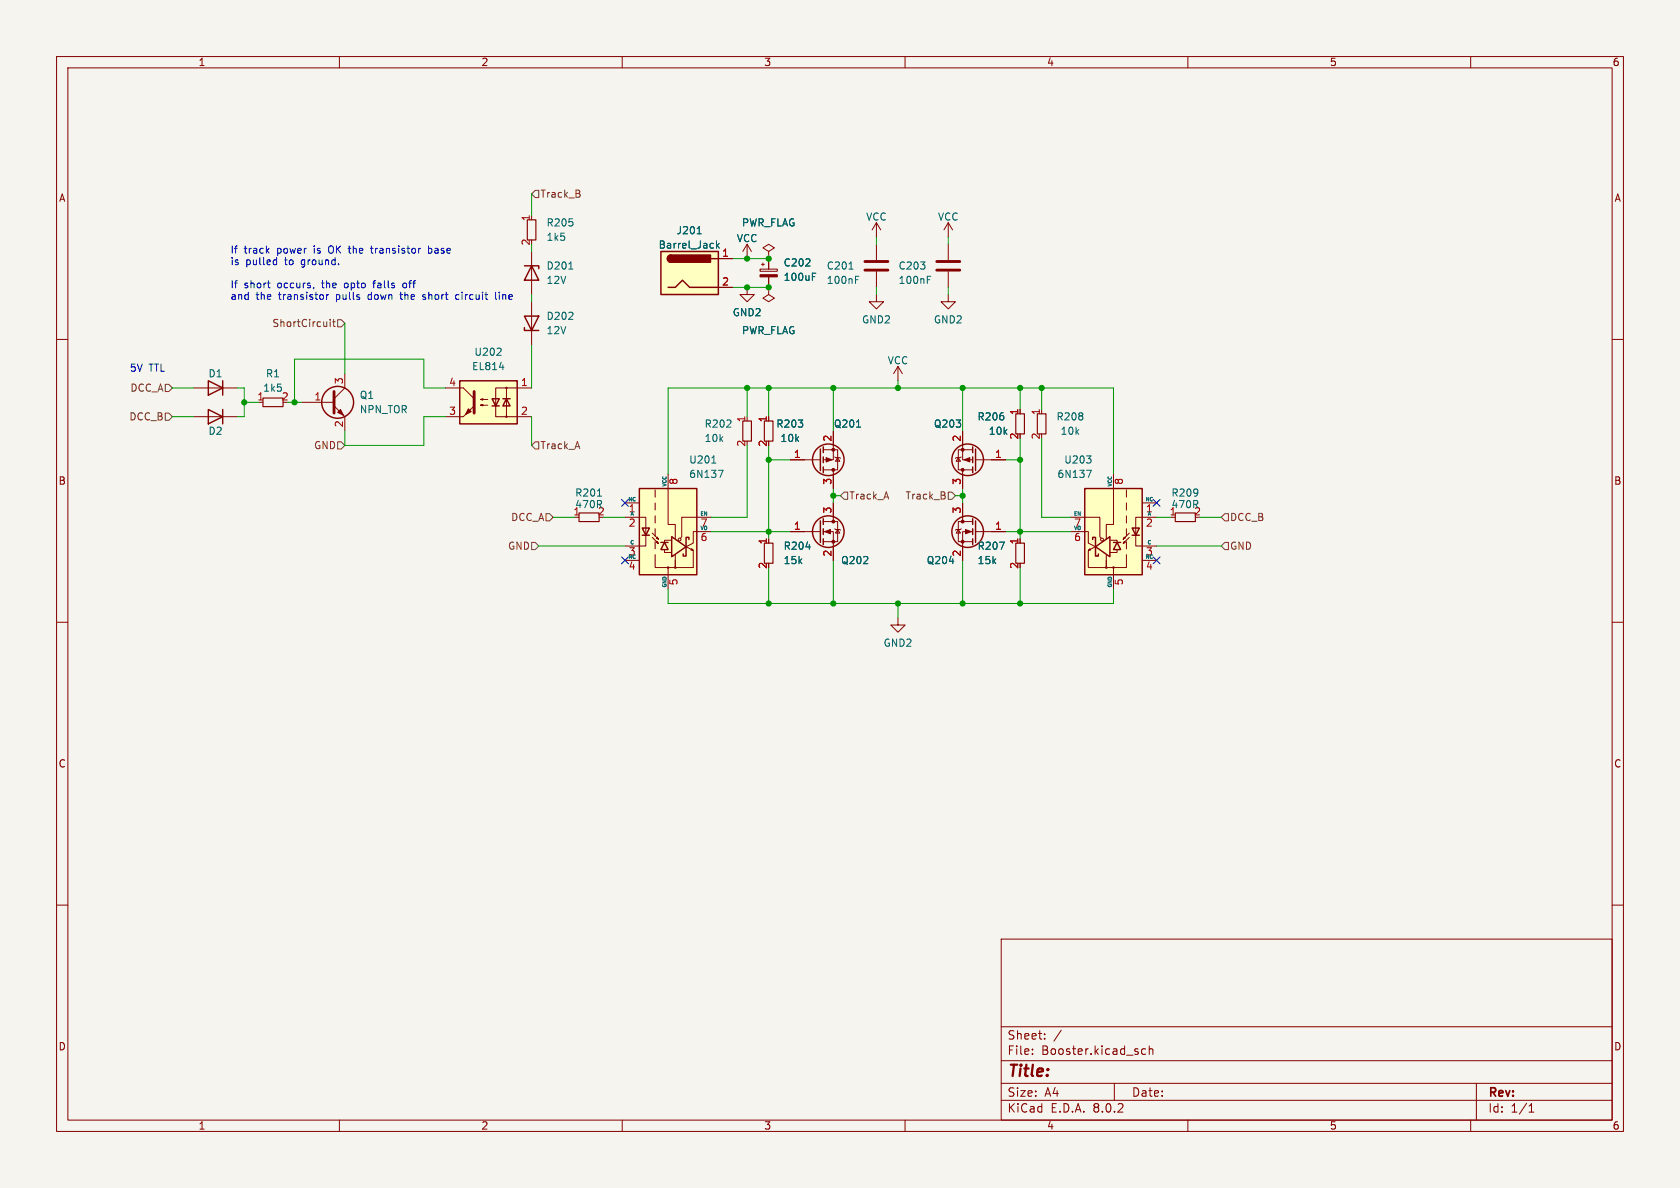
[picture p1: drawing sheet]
<svg xmlns="http://www.w3.org/2000/svg" width="297mm" height="210mm" viewBox="0 0 297 210" stroke-linecap="round" stroke-linejoin="round" font-family="sans-serif">
<path d="M0 0h297v210h-297z" fill="#f5f4ef" stroke="#f5f4ef" stroke-width=".18"/>
<g fill="none" stroke="#840000" stroke-width=".18">
<path d="M10 10h277v190h-277zM12 12h273v186h-273zM60 10v2M110 10v2M160 10v2M210 10v2M260 10v2M154.9 39.4l-.7 1.2M154.9 39.4v2.5M154.9 39.4l.8 1.2M10 60h2M94 44.5v7.6"/>
<path d="M132.1 50.8v1.3h1.2l-1.2 1.2-1.3-1.2h1.3M154.9 52.1v1.2h1.3l-1.3 1.3-1.2-1.3h1.2M154.9 43.2v2.8M154.9 48v2.8M285 60h2M10 110h2M285 110h2M10 160h2M285 160h2M177 166h108v32h-108zM60 198v2M110 198v2"/>
<path d="M160 198v2M177 194.5h108M177 191.5h108M177 187.5h108M177 181.5h108M182.5 186.3v.1M182.5 185.5v.1M184.7 183.6v.1M184.7 182.8v.1M187.6 182.1l-1.3 2M197 191.5v3M202.5 185.5l-.4-.1-.3 .3v.4l.2 .2h.5"/>
<path d="M203.2 185.5l.2-.1 .3 .1 .1 .9M203.2 184.9v1.5M210 198v2M260 198v2M261 191.5v6.5M270.3 196.6h.9M270.3 195.5l.4-.4v1.5"/>
</g>
<path d="M152.9 46.2h4.1M152.9 47.8h4.1" fill="none" stroke="#840000" stroke-width=".51"/>
<path d="M100.6 47.6h.7M150.1 47.6h.7M151.2 49.4h.5M151.2 48.8h.6" fill="none" stroke="#006464" stroke-width=".18"/>
<path d="M92.7 47h2.5v.5M94 47l1.2 2.5h-2.5z" fill="none" stroke="#840000" stroke-width=".25"/>
<path d="M113 86.4h10.2v15.2h-10.2z" fill="#ffffc2"/>
<g fill="none" stroke="#840000" stroke-width=".18">
<path d="M167.6 39.4v2.5M167.6 39.4l-.7 1.2M167.6 39.4l.8 1.2M132.1 43.2l-.8 1.3M132.1 43.2v2.5M132.1 43.2l.7 1.3M134.4 47.6h3v.4h-3zM134.6 46.7h.5M134.9 46.5v.5M135.9 44.5l1-.7-1-.6-1 .6 1 .7v1.2M135.9 45.7h.1M135.9 50.8v1.3l1 .6-1 .6-1-.6 1-.6"/>
<path d="M135.9 50.8h.1M135.9 45.7v1.9M135.9 48.9v1.9M167.6 52.1v1.2h1.3l-1.3 1.3-1.2-1.3h1.2M167.6 43.2v2.8M167.6 48v2.8M145.5 79.5h2.6v3.6h-2.6M147.3 76.2v5.1h-1.8M158.7 64.8l-.7 1.2M158.7 64.8v2.5M158.7 64.8l.8 1.2M110.5 91.4h3.7v5.1h-3.7"/>
<path d="M110.5 88.9h2.5M110.5 99.1h2.5M115.3 95l1.1 1.1-.4-.2 .2-.2 .2 .4M115.3 94.2l1.1 1.1-.4-.2 .2-.1 .2 .3M115.8 98v2.3h2.3M115.8 86.6v1.3M115.8 88.9v1.3M115.8 91.2v1.3M115.8 93.5v1.2M115.8 95.8v1.2M117.5 97.3v.4h1.2M118.1 83.8v8.9h1.3v2.6"/>
<path d="M118.6 95.5h-1.1v.4M119.4 99.1v1.2h-1.3v3.8M125.7 94h-3.1v2l-1.3 .6 1.3 .7v3h-3.2v-2.3M125.7 91.4h-5.2v3.5l-.2 .2M139.7 94h5.3M139.7 81.3h5.3M145.5 94h1.8v5.1M145.5 92.2h2.6v3.6h-2.6M147.3 83.1v3.3M147.3 88.9v3.3M147.6 80.8l.1 .1h.8l.1 .1M147.6 93.5l.1 .1h.8l.1 .1"/>
<path d="M148.1 80.9l.4 .6h-.8zM148.1 93.6l.4 .6h-.8z"/>
<circle cx="120.1" cy="95.4" r=".25"/>
</g>
<g fill="none" stroke="#840000" stroke-width=".25">
<path d="M145 79.4v3.8M145.5 79v1M113 86.4h10.2v15.2h-10.2zM113.5 93.3h1.3l-.6 1.3zM113.5 94.6h1.3M116.8 95.9h1.3M117.5 95.9l.6 1.3h-1.3zM118.7 94.9l2.6 1.7-2.6 1.8zM121.3 96.6v1.7h-.5v-.4M121.8 95.4v-.4h-.5v1.6M145 92.1v3.8M145.5 80.8v1"/>
<path d="M145.5 82.6v1M145.5 91.7v1M145.5 93.5v1M145.5 95.3v1"/>
<circle cx="146.4" cy="81.3" r="2.79"/>
<circle cx="146.4" cy="94" r="2.79"/>
</g>
<g fill="#840000" stroke="#840000" stroke-width=".18">
<path d="M122.3 97l.3 .3-.4-.1z"/>
<path d="M134.4 48.6h3v.3h-3z"/>
<path d="M146 80.9l1.1 .4-1.1 .4z"/>
<path d="M145.8 94l1-.4v.8z"/>
<circle cx="118.1" cy="100.3" r=".13"/>
<circle cx="119.4" cy="100.3" r=".13"/>
<circle cx="147.3" cy="79.5" r=".25"/>
<circle cx="147.3" cy="83.1" r=".25"/>
<circle cx="147.3" cy="95.8" r=".25"/>
<circle cx="147.3" cy="92.2" r=".25"/>
</g>
<path d="M143.6 48.9h.4M143.6 48.3h.6M163.9 49.4h.5M163.9 48.8h.6M151.4 75.5h.7M105.6 87.7h.7M125.8 81.9h.8M127 83.1h.8l-.5 1.3M142.5 96.7h.8M176.7 95.8h.8l-.5 1.3" fill="none" stroke="#006464" stroke-width=".18"/>
<path d="M93.2 38.9h1.5v3.5h-1.5zM131.3 74.4h1.5v3.6h-1.5zM135.1 74.4h1.6v3.6h-1.6zM179.6 73.2h1.5v3.5h-1.5zM183.4 73.2h1.5v3.5h-1.5zM102.4 90.7h3.5v1.5h-3.5zM135.1 96h1.6v3.6h-1.6zM179.6 96h1.5v3.6h-1.5zM207.8 90.7h3.5v1.5h-3.5z" fill="none" stroke="#840000" stroke-width=".2"/>
<path d="M165.6 46.2h4.1M165.6 47.8h4.1" fill="none" stroke="#840000" stroke-width=".51"/>
<path d="M81.3 67.3h10.1v7.6h-10.1z" fill="#ffffc2"/>
<g fill="none" stroke="#840000" stroke-width=".25">
<path d="M81.3 67.3h10.1v7.6h-10.1zM87 70.5h1.3l-.7 1.3zM87 71.8h1.3M88.9 70.5h1.3M89.5 70.5l.7 1.3h-1.3zM172 79v1M172.5 79.4v3.8M172 80.8v1M172 82.6v1M172 91.7v1M172 93.5v1M172 95.3v1"/>
<path d="M172.5 92.1v3.8"/>
<circle cx="171.1" cy="81.3" r="2.79"/>
<circle cx="171.1" cy="94" r="2.79"/>
</g>
<g fill="none" stroke="#840000" stroke-width=".18">
<path d="M78.7 68.6h3.2l1.9 1.9M78.7 73.7h3.2M85 71.6l.3-.1v.3l-.3-.2h1.2M85 70.6l.3-.1v.2l-.3-.1h1.2M89.5 68.6v5.1M94 68.6h-6.4v5.1h6.4M170.2 76.2v5.1h1.8M172 79.5h-2.6v3.6h2.6M169.4 80.9l.4 .6h-.8zM169.4 93.6l.4 .6h-.8zM169.9 80.8l-.1 .1h-.8l-.1 .1M169.9 93.5l-.1 .1h-.8l-.1 .1"/>
<path d="M170.2 83.1v3.3M170.2 88.9v3.3M172 94h-1.8v5.1M172 92.2h-2.6v3.6h2.6M172.5 81.3h5.3M172.5 94h5.3M158.7 109.2v1.3h1.3l-1.3 1.3-1.2-1.3h1.2"/>
<circle cx="89.5" cy="68.6" r=".13"/>
<circle cx="89.5" cy="73.7" r=".13"/>
</g>
<g fill="#840000" stroke="#840000" stroke-width=".18">
<path d="M83.8 71.8l-1.9 1.9z"/>
<path d="M82.8 72.3l.5 .5-1 .5z"/>
<path d="M170.4 81.3l1-.4v.8z"/>
<path d="M170.7 93.6l1 .4-1 .4z"/>
<circle cx="170.2" cy="79.5" r=".25"/>
<circle cx="170.2" cy="83.1" r=".25"/>
<circle cx="170.2" cy="95.8" r=".25"/>
<circle cx="170.2" cy="92.2" r=".25"/>
</g>
<path d="M83.8 69.2v3.8" fill="none" stroke="#840000" stroke-width=".51"/>
<path d="M87.8 62.8h.8M88.3 64.9h.8M88.5 61.7v.4" fill="none" stroke="#006464" stroke-width=".18"/>
<path d="M191.8 86.4h10.1v15.2h-10.1z" fill="#ffffc2"/>
<g fill="none" stroke="#840000" stroke-width=".18">
<path d="M94 53.3v7.7M53.3 71.1h5.8M59.1 71.8l1.9 1.9v2.5M61 66v2.6l-1.9 1.9M189.2 94h3.2v2l1.3 .6-1.3 .7v3h3.2v-2.3M189.2 91.4h5.2v3.5l.3 .2M195.6 99.1v1.2h1.2v3.8M196.3 95.5h1.2v.4M196.8 83.8v8.9h-1.2v2.6M197.5 97.3v.4h-1.3M199.1 98v2.3h-2.3M199.1 86.6v1.3"/>
<path d="M199.1 88.9v1.3M199.1 91.2v1.3M199.1 93.5v1.2M199.1 95.8v1.2M199.6 95l-1 1.1 .3-.2-.2-.2-.1 .4M199.6 94.2l-1 1.1 .3-.2-.2-.1-.1 .3M201.9 88.9h2.6M201.9 99.1h2.6M204.5 91.4h-3.7v5.1h3.7"/>
<circle cx="194.8" cy="95.4" r=".25"/>
</g>
<g fill="none" stroke="#840000" stroke-width=".25">
<path d="M92.7 57.9v.5h2.5M92.7 55.9h2.5l-1.2 2.5zM191.8 86.4h10.1v15.2h-10.1zM193.2 95.4v-.4h.5v1.6M193.7 96.6l2.5-1.7v3.5zM193.7 96.6v1.7h.5v-.4M196.8 95.9h1.3M197.5 95.9l.6 1.3h-1.3zM200.2 93.3h1.2l-.6 1.3zM200.2 94.6h1.2"/>
<circle cx="59.7" cy="71.1" r="2.82"/>
</g>
<g fill="#840000" stroke="#840000" stroke-width=".18">
<path d="M192.7 97l.1 .2-.4 .1z"/>
<path d="M59.7 72.9l.5-.5 .5 1z"/>
<circle cx="196.8" cy="100.3" r=".13"/>
<circle cx="195.6" cy="100.3" r=".13"/>
</g>
<path d="M192.1 80.6h.8l-.5 .5M192.1 83.1h.8l-.5 1.3M192.8 81.2v.5" fill="none" stroke="#006464" stroke-width=".18"/>
<path d="M46.5 70.4h3.5v1.5h-3.5z" fill="none" stroke="#840000" stroke-width=".2"/>
<path d="M59.1 69.2v3.8" fill="none" stroke="#840000" stroke-width=".51"/>
<path d="M116.8 44.5h10.2v7.6h-10.2z" fill="#ffffc2"/>
<path d="M116.8 44.5h10.2v7.6h-10.2zM118.1 50.8h1.3l1.2-1.3 1.3 1.3h5.1M118.6 45.1a.64 .64 0 0 0-.6 .6 .64 .64 0 0 0 .6 .7M125.7 45.7h1.3M36.8 72.4l2.6 1.3-2.6 1.2zM36.8 67.3l2.6 1.3-2.6 1.3zM39.4 67.3v2.6M39.4 72.4v2.5" fill="none" stroke="#840000" stroke-width=".25"/>
<g fill="#840000" stroke="#840000" stroke-width=".25">
<path d="M118.2 45.3l.4-.2v1.3a.63 .63 0 0 1-.6-.4 .63 .63 0 0 1 .2-.7z"/>
<path d="M118.6 45.1h7v1.3h-7z"/>
</g>
<g fill="none" stroke="#840000" stroke-width=".18">
<path d="M127 45.7h2.5M127 50.8h2.5M135.9 45.7h.1M135.9 50.8h.1M135.9 45.7v1.9M135.9 48.9v1.9M34.3 73.7h7.6M34.3 68.6h7.6M147.3 76.2v2.5M170.2 76.2v2.5M139.7 94h2.5M139.7 81.3h2.5"/>
<path d="M147.3 83.8v2.6M147.3 88.9v2.5M147.3 96.5v2.6M170.2 83.8v2.6M170.2 88.9v2.5M170.2 96.5v2.6M175.3 94h2.5M175.3 81.3h2.5"/>
</g>
<path d="M123.3 41.3h.7M126.7 42.6v1.3M126.8 43.4l.4 .5M127.2 43l-.5 .5M143.6 48.9h.4M143.6 48.3h.6M151.4 75.5h.7M142.5 96.7h.8M176.7 95.8h.8l-.5 1.3" fill="none" stroke="#006464" stroke-width=".18"/>
<g fill="none" stroke="#725600" stroke-width=".18">
<path d="M94.6 33.7h.6v1.2h-.6l-.6-.6zM58.4 56.5v.1M58.4 56.9v.8M58.8 56.9h.5M59 56.5v1l.3 .2M59.7 56.5h.6l.7 .7-.7 .6h-.6zM29.2 67.9h.6l.7 .7-.7 .6h-.6zM29.2 73h.6l.7 .7-.7 .6h-.6zM59.7 78.1h.6l.7 .6-.7 .7h-.6zM94.6 78.1h.6v1.3h-.6l-.6-.7zM94 95.9h.6l.6 .6-.6 .7h-.6zM96.5 90.8h.7l.6 .6-.6 .7h-.7z"/>
<path d="M149.2 87h.7v1.3h-.7l-.6-.7zM167.6 87h.7l.6 .6-.6 .7h-.7zM215.9 96.5l.6-.6h.7v1.3h-.7zM216.5 90.8h.7v1.3h-.7l-.6-.7z"/>
</g>
<g fill="none" stroke="#0000c2" stroke-width=".18">
<path d="M47.3 50h.5M47.6 50.9h.2M48.5 45.9l.4 .1M48.9 45.5v1.3M48.9 46.7l-.4 .1M55.5 50.8l-.1 .3M57.7 52.1v.8M58.1 52.1l-.4 .2M65.5 43.9h.5M65.7 43.5v1.1l.3 .1M65.9 50h.5M66.1 49.7v1.2"/>
<path d="M70.7 52.1h.5M70.9 51.7v1.2M71.6 50l-.3 .1-.1 .2 .1 .5 .3 .1M74.2 43.9h.2M74.7 52.9h.4M75.1 52.1l-.4 .2 .1 .1 .3 .1M75.8 44l.3-.1 .2 .1M75.8 43.5v1.2M76.3 44.6l-.2 .1h-.3M81.1 52.1h-.3l-.3 .2 .2 .6h.4M87.6 51.7v1l.2 .2M88.3 51.7v.1"/>
<path d="M88.3 52.1v.8"/>
</g>
<g fill="none" stroke="#009600" stroke-width=".18">
<path d="M94 34.3v3.8M61 57.2v8.8M94 43.2v1.3M94 52.1v1.2M129.5 50.8h6.4M129.5 45.7h6.4M154.9 41.9v1.3M154.9 50.8v1.3M167.6 41.9v1.3M167.6 50.8v1.3M30.5 68.6h3.8M30.5 73.7h3.8"/>
<path d="M41.9 68.6h1.3v5.1h-1.3M43.2 71.1h2.5M50.8 71.1h2.5M78.7 68.6h-3.8v-5.1h-22.8v7.6M78.7 73.7h-3.8v5h-13.9v-2.5M94 61v7.6M94 73.7v5M132.1 78.7v12.7h-6.4M132.1 68.6v5.1M135.9 68.6v5.1M135.9 78.7v16.6M147.3 68.6v7.6"/>
<path d="M158.7 67.3v1.3M170.2 68.6v7.6M180.3 68.6v3.8M180.3 77.5v17.8M184.1 68.6v3.8M184.1 77.5v13.9h5.1M95.2 96.5h15.3M97.8 91.4h3.8M106.7 91.4h3.8M118.1 83.8v-15.2h78.7v15.2M125.7 94h14M135.9 81.3h3.8"/>
<path d="M147.3 87.6h1.3M147.3 86.4v2.5M147.3 99.1v7.6M168.9 87.6h1.3M170.2 86.4v2.5M170.2 99.1v7.6M177.8 81.3h2.5M177.8 94h11.4M204.5 96.5h11.4M204.5 91.4h2.5M212.1 91.4h3.8M118.1 104.1v2.6h78.7v-2.6"/>
<path d="M135.9 100.3v6.4M158.7 106.7v2.5M180.3 100.3v6.4"/>
</g>
<path d="M109.9 98.5l1.2 1.2M109.9 88.3l1.2 1.2M111.1 98.5l-1.2 1.2M111.1 88.3l-1.2 1.2M203.9 98.5l1.2 1.2M203.9 88.3l1.2 1.2M205.1 98.5l-1.2 1.2M205.1 88.3l-1.2 1.2" fill="none" stroke="#000084" stroke-width=".18"/>
<g fill="#009600" stroke="#009600" stroke-width=".18">
<circle cx="135.9" cy="94" r=".46"/>
<circle cx="135.9" cy="81.3" r=".46"/>
<circle cx="135.9" cy="106.7" r=".46"/>
<circle cx="147.3" cy="106.7" r=".46"/>
<circle cx="147.3" cy="68.6" r=".46"/>
<circle cx="158.7" cy="68.6" r=".46"/>
<circle cx="147.3" cy="87.6" r=".46"/>
<circle cx="170.2" cy="87.6" r=".46"/>
<circle cx="170.2" cy="68.6" r=".46"/>
<circle cx="180.3" cy="106.7" r=".46"/>
<circle cx="180.3" cy="81.3" r=".46"/>
<circle cx="184.1" cy="68.6" r=".46"/>
<circle cx="180.3" cy="68.6" r=".46"/>
<circle cx="158.7" cy="106.7" r=".46"/>
<circle cx="170.2" cy="106.7" r=".46"/>
<circle cx="180.3" cy="94" r=".46"/>
<circle cx="43.2" cy="71.1" r=".46"/>
<circle cx="52.1" cy="71.1" r=".46"/>
<circle cx="132.1" cy="50.8" r=".46"/>
<circle cx="132.1" cy="68.6" r=".46"/>
<circle cx="135.9" cy="68.6" r=".46"/>
<circle cx="135.9" cy="50.8" r=".46"/>
<circle cx="135.9" cy="45.7" r=".46"/>
<circle cx="132.1" cy="45.7" r=".46"/>
</g>
<text font-size="2.8" fill="#840000" x="178" y="190.9">Title:</text>
<g font-size="2.1" fill="#840000">
<text x="178" y="184">Sheet:</text>
<text x="178" y="186.7">File:</text>
<text x="184.1" y="186.7">Booster.kicad_sch</text>
<text x="178" y="196.9">KiCad</text>
<text x="178" y="194.1">Size:</text>
<text x="184.7" y="194.1">A4</text>
<text x="185.7" y="196.9">E.D.A.</text>
<text x="193.3" y="196.9">8.0.2</text>
<text x="200" y="194.1">Date:</text>
<text x="263" y="194.3">Rev:</text>
<text x="263" y="196.9">Id:</text>
<text x="267.1" y="196.9">1/1</text>
</g>
<g font-size="1.8" fill="#840000">
<text x="35" y="11.9">1</text>
<text x="85" y="11.9">2</text>
<text x="135" y="11.9">3</text>
<text x="185" y="11.9">4</text>
<text x="235" y="11.9">5</text>
<text x="285" y="11.9">6</text>
<text x="10.3" y="35.9">A</text>
<text x="285.3" y="35.9">A</text>
<text x="10.3" y="85.9">B</text>
<text x="285.3" y="85.9">B</text>
<text x="10.3" y="135.9">C</text>
<text x="285.3" y="135.9">C</text>
<text x="10.3" y="185.9">D</text>
<text x="285.3" y="185.9">D</text>
<text x="35" y="199.9">1</text>
<text x="85" y="199.9">2</text>
<text x="135" y="199.9">3</text>
<text x="185" y="199.9">4</text>
<text x="235" y="199.9">5</text>
<text x="285" y="199.9">6</text>
</g>
<g font-size="1.8" fill="#725600">
<text x="95.4" y="35.2">Track_B</text>
<text x="48" y="58">ShortCircuit</text>
<text x="23" y="69.4">DCC_A</text>
<text x="22.8" y="74.5">DCC_B</text>
<text x="55.4" y="79.6">GND</text>
<text x="95.4" y="79.6">Track_A</text>
<text x="150.1" y="88.5">Track_A</text>
<text x="160" y="88.5">Track_B</text>
<text x="90.3" y="92.3">DCC_A</text>
<text x="217.4" y="92.3">DCC_B</text>
<text x="89.7" y="97.4">GND</text>
<text x="217.4" y="97.4">GND</text>
</g>
<g font-size="1.8" fill="#a90000">
<text x="93.7" y="39.2" transform="rotate(-90 93.7 39.2)">1</text>
<text x="93.7" y="43.5" transform="rotate(-90 93.7 43.5)">2</text>
<text x="127.6" y="45.5">1</text>
<text x="127.6" y="50.5">2</text>
<text x="45.4" y="70.9">1</text>
<text x="55.5" y="70.9">1</text>
<text x="60.7" y="68" transform="rotate(-90 60.7 68)">3</text>
<text x="79.3" y="68.3">4</text>
<text x="92" y="68.3">1</text>
<text x="60.7" y="75.6" transform="rotate(-90 60.7 75.6)">2</text>
<text x="79.3" y="73.4">3</text>
<text x="92" y="73.4">2</text>
<text x="131.8" y="74.7" transform="rotate(-90 131.8 74.7)">1</text>
<text x="135.6" y="74.7" transform="rotate(-90 135.6 74.7)">1</text>
<text x="180.1" y="77.8" transform="rotate(-90 180.1 77.8)">2</text>
<text x="180.1" y="73.5" transform="rotate(-90 180.1 73.5)">1</text>
<text x="183.9" y="77.8" transform="rotate(-90 183.9 77.8)">2</text>
<text x="183.9" y="73.5" transform="rotate(-90 183.9 73.5)">1</text>
<text x="131.8" y="79.1" transform="rotate(-90 131.8 79.1)">2</text>
<text x="135.6" y="79.1" transform="rotate(-90 135.6 79.1)">2</text>
<text x="140.3" y="81">1</text>
<text x="147.1" y="78.2" transform="rotate(-90 147.1 78.2)">2</text>
<text x="169.9" y="78.2" transform="rotate(-90 169.9 78.2)">2</text>
<text x="175.8" y="81">1</text>
<text x="120.1" y="85.8" transform="rotate(-90 120.1 85.8)">8</text>
<text x="147.1" y="85.8" transform="rotate(-90 147.1 85.8)">3</text>
<text x="169.9" y="85.8" transform="rotate(-90 169.9 85.8)">3</text>
<text x="198.8" y="85.8" transform="rotate(-90 198.8 85.8)">8</text>
<text x="101.3" y="91.2">1</text>
<text x="105.6" y="91.2">2</text>
<text x="111.1" y="90.9">1</text>
<text x="111.1" y="93.4">2</text>
<text x="123.8" y="96">6</text>
<text x="123.8" y="93.4">7</text>
<text x="140.3" y="93.7">1</text>
<text x="147.1" y="90.9" transform="rotate(-90 147.1 90.9)">3</text>
<text x="169.9" y="90.9" transform="rotate(-90 169.9 90.9)">3</text>
<text x="175.8" y="93.7">1</text>
<text x="189.8" y="96">6</text>
<text x="189.8" y="93.4">7</text>
<text x="202.5" y="90.9">1</text>
<text x="202.5" y="93.4">2</text>
<text x="206.7" y="91.2">1</text>
<text x="211" y="91.2">2</text>
<text x="111.1" y="98.5">3</text>
<text x="111.1" y="101">4</text>
<text x="135.6" y="100.7" transform="rotate(-90 135.6 100.7)">2</text>
<text x="135.6" y="96.3" transform="rotate(-90 135.6 96.3)">1</text>
<text x="147.1" y="98.5" transform="rotate(-90 147.1 98.5)">2</text>
<text x="169.9" y="98.5" transform="rotate(-90 169.9 98.5)">2</text>
<text x="180.1" y="100.7" transform="rotate(-90 180.1 100.7)">2</text>
<text x="180.1" y="96.3" transform="rotate(-90 180.1 96.3)">1</text>
<text x="202.5" y="98.5">3</text>
<text x="202.5" y="101">4</text>
<text x="120.1" y="103.6" transform="rotate(-90 120.1 103.6)">5</text>
<text x="198.8" y="103.6" transform="rotate(-90 198.8 103.6)">5</text>
</g>
<g font-size="1.8" fill="#006464">
<text x="96.5" y="40.2">R205</text>
<text x="119.5" y="41.6">J201</text>
<text x="131.1" y="40.2">PWR_FLAG</text>
<text x="153" y="39.2">VCC</text>
<text x="165.7" y="39.2">VCC</text>
<text x="96.5" y="47.9">D201</text>
<text x="96.5" y="42.8">1k5</text>
<text x="116.3" y="44.2">Barrel_Jack</text>
<text x="130.2" y="43">VCC</text>
<text x="138.4" y="47.3">C202</text>
<text x="146.1" y="47.9">C201</text>
<text x="158.8" y="47.9">C203</text>
<text x="96.5" y="50.4">12V</text>
<text x="138.4" y="49.8">100uF</text>
<text x="146.1" y="50.4">100nF</text>
<text x="158.8" y="50.4">100nF</text>
<text x="96.5" y="56.7">D202</text>
<text x="96.5" y="59.3">12V</text>
<text x="129.4" y="56.1">GND2</text>
<text x="131.1" y="59.3">PWR_FLAG</text>
<text x="152.3" y="57.4">GND2</text>
<text x="165" y="57.4">GND2</text>
<text x="83.4" y="65.6">EL814</text>
<text x="83.8" y="63.1">U202</text>
<text x="156.8" y="64.6">VCC</text>
<text x="36.8" y="66.9">D1</text>
<text x="46.4" y="69.4">1k5</text>
<text x="46.9" y="66.9">R1</text>
<text x="49.7" y="70.9">2</text>
<text x="63.5" y="70.7">Q1</text>
<text x="36.8" y="77.1">D2</text>
<text x="63.5" y="73.3">NPN_TOR</text>
<text x="124.5" y="75.8">R202</text>
<text x="137.1" y="75.8">R203</text>
<text x="147.3" y="75.8">Q201</text>
<text x="165" y="75.8">Q203</text>
<text x="172.7" y="74.5">R206</text>
<text x="174.7" y="77.1">10k</text>
<text x="186.7" y="74.5">R208</text>
<text x="187.4" y="77.1">10k</text>
<text x="121.7" y="82.1">U201</text>
<text x="124.5" y="78.3">10k</text>
<text x="137.9" y="78.3">10k</text>
<text x="188.1" y="82.1">U203</text>
<text x="101.6" y="88">R201</text>
<text x="121.7" y="84.7">6N137</text>
<text x="186.8" y="84.7">6N137</text>
<text x="207" y="88">R209</text>
<text x="101.6" y="90">470R</text>
<text x="207" y="90">470R</text>
<text x="138.4" y="97.4">R204</text>
<text x="138.4" y="99.9">15k</text>
<text x="148.6" y="99.9">Q202</text>
<text x="163.7" y="99.9">Q204</text>
<text x="172.7" y="97.4">R207</text>
<text x="172.7" y="99.9">15k</text>
<text x="156.1" y="114.5">GND2</text>
</g>
<g font-size="1.8" fill="#0000c2">
<text x="40.6" y="44.9">If</text>
<text x="40.6" y="47">is</text>
<text x="43.1" y="44.9">track</text>
<text x="43.4" y="47">pulled</text>
<text x="49.1" y="44.9">power</text>
<text x="50.5" y="47">to</text>
<text x="53.5" y="47">ground.</text>
<text x="55.8" y="44.9">is</text>
<text x="58.6" y="44.9">OK the</text>
<text x="66.5" y="44.9">transistor</text>
<text x="76.8" y="44.9">base</text>
<text x="40.6" y="51">If</text>
<text x="40.6" y="53.1">and</text>
<text x="43.1" y="51">short</text>
<text x="45.3" y="53.1">the</text>
<text x="49.2" y="51">occurs,</text>
<text x="49.4" y="53.1">transistor</text>
<text x="57.2" y="51">the</text>
<text x="59.7" y="53.1">pulls</text>
<text x="61.3" y="51">opto</text>
<text x="65.5" y="53.1">down</text>
<text x="66.7" y="51">falls</text>
<text x="71.5" y="53.1">the</text>
<text x="72.1" y="51">off</text>
<text x="75.6" y="53.1">short</text>
<text x="81.6" y="53.1">circuit</text>
<text x="88.8" y="53.1">line</text>
<text x="22.9" y="65.8">5V</text>
<text x="26.3" y="65.8">TTL</text>
</g>
<g font-size=".9" fill="#006464">
<text x="110.9" y="88.6">NC</text>
<text x="117.9" y="86.2" transform="rotate(-90 117.9 86.2)">VCC</text>
<text x="196.6" y="86.2" transform="rotate(-90 196.6 86.2)">VCC</text>
<text x="202.4" y="88.6">NC</text>
<text x="111.3" y="91.2">A</text>
<text x="123.7" y="91.2">EN</text>
<text x="123.7" y="93.7">VO</text>
<text x="189.7" y="91.2">EN</text>
<text x="189.7" y="93.7">VO</text>
<text x="202.8" y="91.2">A</text>
<text x="110.9" y="98.8">NC</text>
<text x="111.3" y="96.3">C</text>
<text x="202.4" y="98.8">NC</text>
<text x="202.7" y="96.3">C</text>
<text x="117.9" y="104" transform="rotate(-90 117.9 104)">GND</text>
<text x="196.6" y="104" transform="rotate(-90 196.6 104)">GND</text>
</g>
</svg>
